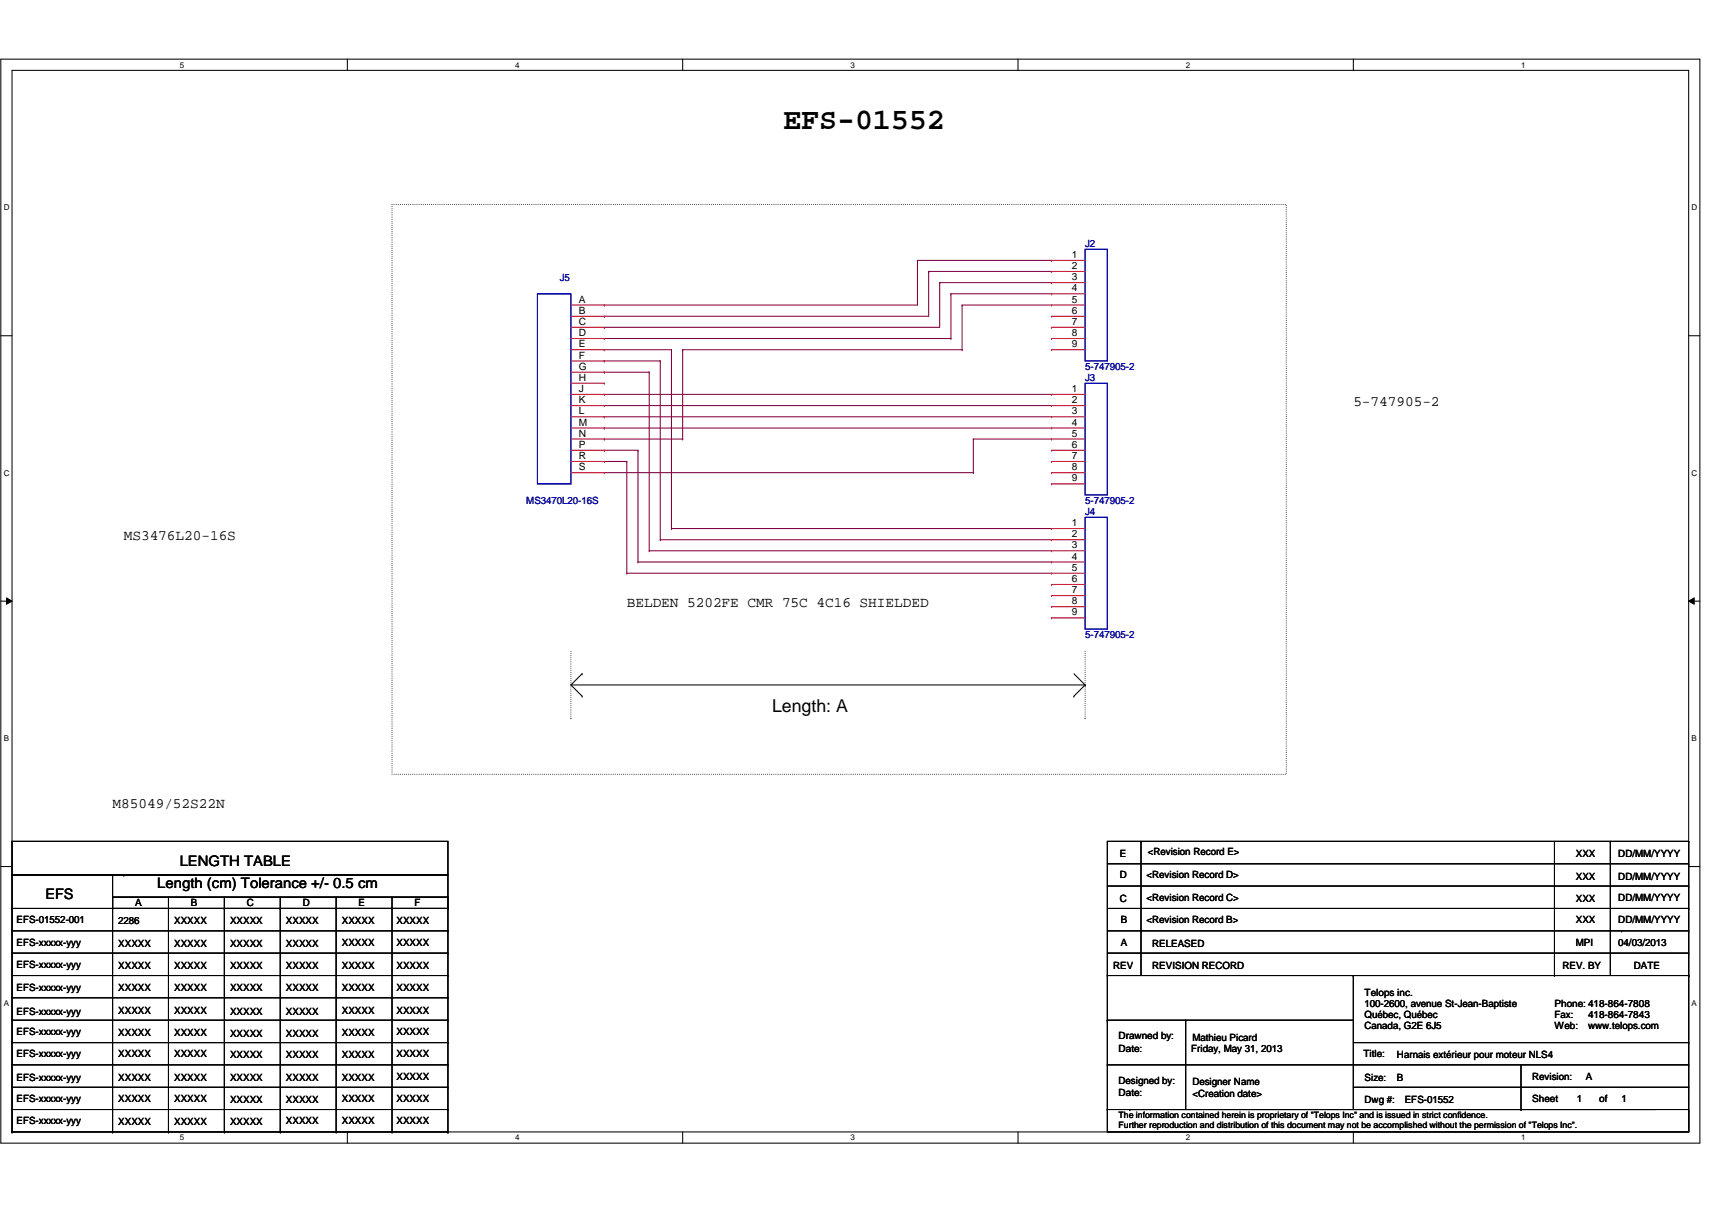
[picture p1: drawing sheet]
<svg xmlns="http://www.w3.org/2000/svg" width="420mm" height="297mm" viewBox="0 0 420 297" stroke-linecap="round" stroke-linejoin="round" font-family="sans-serif">
<path d="M.2 14.5h417v266.1h-417zM3 17.3h411.4v260.6h-411.4z" fill="none" stroke="#000" stroke-width=".25"/>
<g fill="#fff">
<path d="M44.1 14.8h1.1v2.2h-1.1z"/>
<path d="M44.1 278.2h1.1v2.2h-1.1z"/>
</g>
<path d="M85.2 14.5v2.8M85.2 277.9v2.7" fill="none" stroke="#000" stroke-width=".25"/>
<g fill="#fff">
<path d="M126.4 14.8h1.1v2.2h-1.1z"/>
<path d="M126.4 278.2h1.1v2.2h-1.1z"/>
</g>
<path d="M167.5 14.5v2.8M167.5 277.9v2.7" fill="none" stroke="#000" stroke-width=".25"/>
<g fill="#fff">
<path d="M208.7 14.8h1.1v2.2h-1.1z"/>
<path d="M208.7 278.2h1.1v2.2h-1.1z"/>
</g>
<path d="M249.8 14.5v2.8M249.8 277.9v2.7" fill="none" stroke="#000" stroke-width=".25"/>
<g fill="#fff">
<path d="M291 14.8h1.1v2.2h-1.1z"/>
<path d="M291 278.2h1.1v2.2h-1.1z"/>
</g>
<path d="M332.1 14.5v2.8M332.1 277.9v2.7" fill="none" stroke="#000" stroke-width=".25"/>
<g fill="#fff">
<path d="M373.3 14.8h1.1v2.2h-1.1z"/>
<path d="M373.3 278.2h1.1v2.2h-1.1z"/>
<path d="M.9 49.8h1.4v2.2h-1.4z"/>
<path d="M415.2 49.8h1.3v2.2h-1.3z"/>
<path d="M.9 115h1.4v2.2h-1.4z"/>
<path d="M415.2 115h1.3v2.2h-1.3z"/>
</g>
<path d="M.2 82.4h2.8M414.4 82.4h2.8" fill="none" stroke="#000" stroke-width=".25"/>
<g fill="#fff">
<path d="M.9 180.1h1.3v2.2h-1.3z"/>
<path d="M415.2 180.1h1.3v2.2h-1.3z"/>
</g>
<path d="M.2 147.6h2.8M1.6 146.8l1.4 .8-1.4 .7zM414.4 147.6l1.4-.8v1.5zM414.4 147.6h2.8" fill="none" stroke="#000" stroke-width=".25"/>
<path d="M1.6 146.8l1.4 .8-1.4 .7zM414.4 147.6l1.4-.8v1.5z" fill="#000"/>
<g fill="#fff">
<path d="M.9 245.3h1.3v2.2h-1.3z"/>
<path d="M415.2 245.3h1.3v2.2h-1.3z"/>
</g>
<g fill="none" stroke="#000" stroke-width=".25">
<path d="M140.1 168.1h126.2M140.1 168.1l2.8 2.8M142.9 165.4h.1M142.9 170.9h.1M142.9 165.4l-2.8 2.7M263.6 170.9h.1M263.6 165.4l2.7 2.7M266.3 168.1h.1M266.3 168.1l-2.7 2.8M.2 212.7h2.8M3 206.5h106.9v8.3h-106.9zM27.6 214.8h82.3v5.5h-82.3z"/>
<path d="M30.4 214.8h.1M30.4 214.8h-27.4v63.1M271.8 217.5h142.6M271.8 212h142.6M280 206.5h.1M280 206.5v33M381.5 206.5v33M395.2 206.5h.1M395.2 206.5v33M414.4 217.5h.1M414.4 212h.1M414.4 206.5h.1"/>
<path d="M414.4 212.7h2.8M414.4 206.5v71.4M414.4 206.5h-142.6v65.9M3 239.5h106.9M3 234h106.9M3 228.5h106.9M3 223h106.9M27.6 220.3h82.3v2.7h-82.3zM27.6 223h.1M27.6 220.3v57.6M41.3 223h.1M41.3 220.3v57.6"/>
<path d="M55.1 223h.1M55.1 220.3v57.6M68.8 223h.1M68.8 220.3v57.6M82.5 223h.1M82.5 220.3v57.6M96.2 223h.1M96.2 220.3v57.6M109.9 223h.1M109.9 228.5h.1M109.9 234h.1M109.9 239.5h.1"/>
<path d="M109.9 220.3v57.6M271.8 239.5h.1M271.8 239.5h142.6M271.8 234h142.6M271.8 228.5h142.6M271.8 223h142.6M332.1 239.5h.1M332.1 239.5v32.9M381.5 239.5h.1M398 228.5h.1M414.4 239.5h.1M414.4 234h.1"/>
<path d="M414.4 228.5h.1M414.4 223h.1M3 255.9h106.9M3 250.4h106.9M3 244.9h106.9M109.9 244.9h.1M109.9 255.9h.1M109.9 250.4h.1M271.8 250.4h.1M271.8 250.4h60.3M291 250.4h.1M291 250.4v22"/>
<path d="M332.1 255.9h82.3M414.4 255.9h.1M3 277.9h.1M3 261.4h106.9M3 266.9h106.9M3 272.4h106.9M3 277.9h106.9M27.6 277.9h.1M41.3 277.9h.1M55.1 277.9h.1M68.8 277.9h.1M82.5 277.9h.1"/>
<path d="M96.2 277.9h.1M109.9 261.4h.1M109.9 277.9h.1M109.9 266.9h.1M109.9 272.4h.1M271.8 272.4h142.6v5.5h-142.6zM271.8 272.4h.1M271.8 261.4h.1M271.8 261.4h142.6M277.3 272.4h.1M277.3 272.4h128.9M332.1 266.9h82.3"/>
<path d="M373.3 272.4h.1M373.3 261.4v11M414.4 261.4h.1M414.4 266.9h.1"/>
</g>
<path d="M96.2 50.2h219.5v139.9h-219.5zM140.1 159.9v16.5M266.3 159.9v16.5M140.1 176.4h.1M266.3 176.4h.1" fill="none" stroke="#000" stroke-width=".25" stroke-dasharray="0 .5"/>
<g fill="none" stroke="#800040" stroke-width=".25">
<path d="M148.3 74.9h.1M148.3 77.6h.1M225.2 63.9h.1M225.2 63.9v11h-76.9M225.2 63.9h32.9M227.9 66.6h.1M227.9 66.6v11h-79.6M227.9 66.6h30.2M230.6 69.4h.1M230.6 69.4v10.9h-82.3M230.6 69.4h27.5M233.4 72.1h.1"/>
<path d="M233.4 72.1h24.7M233.4 72.1v11M236.1 74.9h.1M236.1 74.9h22M236.1 74.9v11M258.1 63.9h.1M258.1 69.4h.1M148.3 80.3h.1M148.3 96.8h.1M148.3 99.6h.1M148.3 91.4h.1M148.3 88.6h.1"/>
<path d="M148.3 85.9h.1M148.3 83.1h.1M148.3 96.8h109.8M148.3 99.6h109.8M148.3 91.4h11M148.3 88.6h13.7M148.3 85.9h16.5M148.3 83.1h85.1M159.3 91.4h.1M159.3 91.4v43.8M162 88.6h.1M162 88.6v43.9"/>
<path d="M164.8 85.9h.1M164.8 85.9v43.9M167.5 85.9h.1M167.5 85.9h68.6M167.5 85.9v21.9M233.4 83.1h.1M236.1 85.9h.1M148.3 102.3h.1M148.3 105.1h.1M148.3 110.5h.1M148.3 113.3h.1M148.3 107.8h.1"/>
<path d="M148.3 102.3h109.8M148.3 105.1h109.8M148.3 116h90.6M148.3 107.8h19.2M148.3 110.5h8.3M148.3 113.3h5.5M153.8 113.3h.1M153.8 113.3v27.4M156.6 110.5h.1M156.6 110.5v27.5M167.5 107.8h.1M238.9 116h.1"/>
<path d="M238.9 107.8h.1M238.9 107.8v8.2M238.9 107.8h19.2M258.1 107.8h.1M156.6 138h.1M156.6 138h101.5M159.3 135.2h.1M159.3 135.2h98.8M162 132.5h.1M162 132.5h96.1M164.8 129.8h.1M164.8 129.8h93.3"/>
<path d="M153.8 140.7h.1M153.8 140.7h104.3"/>
</g>
<path d="M131.9 72.1h8.2v46.7h-8.2zM266.3 61.2h5.5v27.4h-5.5zM266.3 94.1h5.5v27.4h-5.5zM266.3 127h5.5v27.4h-5.5z" fill="none" stroke="#00f" stroke-width=".25"/>
<g fill="none" stroke="#f00" stroke-width=".25">
<path d="M140.1 74.9h8.2M140.1 77.6h8.2M148.3 74.9h.1M148.3 77.6h.1M258.1 63.9h.1M258.1 66.6h.1M258.1 69.4h.1M258.1 72.1h.1M258.1 74.9h.1M258.1 77.6h.1M258.1 74.9h8.2M258.1 77.6h8.2"/>
<path d="M258.1 63.9h8.2M258.1 66.6h8.2M258.1 69.4h8.2M258.1 72.1h8.2M140.1 96.8h8.2M140.1 99.6h8.2M140.1 80.3h8.2M140.1 83.1h8.2M140.1 85.9h8.2M140.1 88.6h8.2M140.1 91.4h8.2M140.1 94.1h8.2"/>
<path d="M148.3 80.3h.1M148.3 83.1h.1M148.3 85.9h.1M148.3 88.6h.1M148.3 91.4h.1M148.3 94.1h.1M148.3 96.8h.1M148.3 99.6h.1M258.1 96.8h.1M258.1 99.6h.1M258.1 80.3h.1M258.1 83.1h.1"/>
<path d="M258.1 85.9h.1M258.1 96.8h8.2M258.1 99.6h8.2M258.1 80.3h8.2M258.1 83.1h8.2M258.1 85.9h8.2M140.1 102.3h8.2M140.1 105.1h8.2M140.1 107.8h8.2M140.1 110.5h8.2M140.1 113.3h8.2M140.1 116h8.2"/>
<path d="M148.3 102.3h.1M148.3 105.1h.1M148.3 107.8h.1M148.3 110.5h.1M148.3 113.3h.1M148.3 116h.1M258.1 102.3h.1M258.1 105.1h.1M258.1 107.8h.1M258.1 110.5h.1M258.1 113.3h.1M258.1 116h.1"/>
<path d="M258.1 118.8h.1M258.1 102.3h8.2M258.1 105.1h8.2M258.1 107.8h8.2M258.1 110.5h8.2M258.1 113.3h8.2M258.1 116h8.2M258.1 118.8h8.2M258.1 129.8h.1M258.1 132.5h.1M258.1 135.2h.1M258.1 138h.1"/>
<path d="M258.1 129.8h8.2M258.1 132.5h8.2M258.1 135.2h8.2M258.1 138h8.2M258.1 140.7h.1M258.1 143.5h.1M258.1 146.2h.1M258.1 148.9h.1M258.1 151.7h.1M258.1 140.7h8.2M258.1 143.5h8.2M258.1 146.2h8.2"/>
<path d="M258.1 148.9h8.2M258.1 151.7h8.2"/>
</g>
<text font-size="7.4" x="192.2" y="31.6">EFS-01552</text>
<text font-size="4.4" x="189.5" y="174.8">Length: A</text>
<g font-size="3.6">
<text x="332.1" y="99.6">5-747905-2</text>
<text x="30.4" y="132.5">MS3476L20-16S</text>
<text x="153.8" y="149">BELDEN 5202FE CMR 75C 4C16 SHIELDED</text>
<text x="27.6" y="198.4">M85049/52S22N</text>
<text x="44.1" y="212.5">LENGTH TABLE</text>
<text x="11.2" y="220.7">EFS</text>
<text x="38.6" y="218">Length (cm) Tolerance +/- 0.5 cm</text>
</g>
<g font-size="2.5">
<text x="263" y="63.3">1</text>
<text x="263" y="66">2</text>
<text x="263" y="68.8">3</text>
<text x="263" y="71.5">4</text>
<text x="142" y="74.3">A</text>
<text x="142" y="77">B</text>
<text x="263" y="74.3">5</text>
<text x="263" y="77">6</text>
<text x="142" y="79.8">C</text>
<text x="142" y="82.5">D</text>
<text x="263" y="79.8">7</text>
<text x="263" y="82.5">8</text>
<text x="142" y="85.3">E</text>
<text x="142" y="88">F</text>
<text x="263" y="85.3">9</text>
<text x="142" y="90.8">G</text>
<text x="142" y="93.5">H</text>
<text x="142" y="96.2">J</text>
<text x="142" y="99">K</text>
<text x="142" y="101.7">L</text>
<text x="263" y="96.2">1</text>
<text x="263" y="99">2</text>
<text x="263" y="101.7">3</text>
<text x="142" y="104.5">M</text>
<text x="142" y="107.2">N</text>
<text x="263" y="104.5">4</text>
<text x="263" y="107.2">5</text>
<text x="142" y="109.9">P</text>
<text x="142" y="112.7">R</text>
<text x="263" y="109.9">6</text>
<text x="263" y="112.7">7</text>
<text x="142" y="115.4">S</text>
<text x="263" y="115.4">8</text>
<text x="263" y="118.2">9</text>
<text x="263" y="129.2">1</text>
<text x="263" y="131.9">2</text>
<text x="263" y="134.6">3</text>
<text x="263" y="137.4">4</text>
<text x="263" y="140.1">5</text>
<text x="263" y="142.9">6</text>
<text x="263" y="145.6">7</text>
<text x="263" y="148.3">8</text>
<text x="263" y="151.1">9</text>
<text x="281.7" y="209.9">&lt;Revision Record E&gt;</text>
<text x="274.8" y="215.6">D</text>
<text x="274.8" y="210.4">E</text>
<text x="281.4" y="215.6">&lt;Revision Record D&gt;</text>
<text x="386.7" y="215.9">XXX</text>
<text x="386.7" y="210.4">XXX</text>
<text x="397.2" y="215.9">DD/MM/YYYY</text>
<text x="397.2" y="210.4">DD/MM/YYYY</text>
<text x="274.8" y="221.4">C</text>
<text x="281.4" y="221.1">&lt;Revision Record C&gt;</text>
<text x="386.7" y="221.4">XXX</text>
<text x="397.2" y="221.1">DD/MM/YYYY</text>
<text x="4.1" y="226.6">EFS-01552-001</text>
<text x="29" y="226.9">2286</text>
<text x="33.1" y="222.5">A</text>
<text x="42.7" y="226.9">XXXXX</text>
<text x="46.9" y="222.5">B</text>
<text x="56.5" y="226.9">XXXXX</text>
<text x="60.6" y="222.5">C</text>
<text x="70.2" y="226.9">XXXXX</text>
<text x="74.3" y="222.5">D</text>
<text x="83.9" y="226.9">XXXXX</text>
<text x="88" y="222.5">E</text>
<text x="97.3" y="226.9">XXXXX</text>
<text x="101.7" y="222.5">F</text>
<text x="275.1" y="226.6">B</text>
<text x="281.4" y="226.6">&lt;Revision Record B&gt;</text>
<text x="386.7" y="226.6">XXX</text>
<text x="397.2" y="226.6">DD/MM/YYYY</text>
<text x="4.1" y="232.1">EFS-xxxxx-yyy</text>
<text x="29" y="232.4">XXXXX</text>
<text x="42.7" y="232.4">XXXXX</text>
<text x="56.5" y="232.4">XXXXX</text>
<text x="70.2" y="232.4">XXXXX</text>
<text x="83.9" y="232.1">XXXXX</text>
<text x="97.3" y="232.1">XXXXX</text>
<text x="275.1" y="232.1">A</text>
<text x="282.8" y="232.4">RELEASED</text>
<text x="386.7" y="232.1">MPI</text>
<text x="397.2" y="232.1">04/03/2013</text>
<text x="4.1" y="237.6">EFS-xxxxx-yyy</text>
<text x="29" y="237.9">XXXXX</text>
<text x="42.7" y="237.9">XXXXX</text>
<text x="56.5" y="237.9">XXXXX</text>
<text x="70.2" y="237.9">XXXXX</text>
<text x="83.9" y="237.9">XXXXX</text>
<text x="97.3" y="237.9">XXXXX</text>
<text x="273.2" y="237.9">REV</text>
<text x="282.8" y="237.9">REVISION RECORD</text>
<text x="383.4" y="237.9">REV. BY</text>
<text x="401" y="237.9">DATE</text>
<text x="4.1" y="243.4">EFS-xxxxx-yyy</text>
<text x="29" y="243.4">XXXXX</text>
<text x="42.7" y="243.4">XXXXX</text>
<text x="56.5" y="243.4">XXXXX</text>
<text x="70.2" y="243.4">XXXXX</text>
<text x="83.9" y="243.4">XXXXX</text>
<text x="97.3" y="243.4">XXXXX</text>
<text x="334.9" y="244.5">Telops inc.</text>
<text x="4.1" y="249.1">EFS-xxxxx-yyy</text>
<text x="29" y="248.8">XXXXX</text>
<text x="42.7" y="248.8">XXXXX</text>
<text x="56.5" y="249.1">XXXXX</text>
<text x="70.2" y="249.1">XXXXX</text>
<text x="83.9" y="248.8">XXXXX</text>
<text x="97.3" y="248.8">XXXXX</text>
<text x="334.9" y="247.2">100-2600, avenue St-Jean-Baptiste</text>
<text x="334.9" y="249.9">Québec, Québec</text>
<text x="381.5" y="247.2">Phone: 418-864-7808</text>
<text x="381.5" y="249.9">Fax:</text>
<text x="389.8" y="249.9">418-864-7843</text>
<text x="4.1" y="254">EFS-xxxxx-yyy</text>
<text x="29" y="254.3">XXXXX</text>
<text x="42.7" y="254.3">XXXXX</text>
<text x="56.5" y="254.6">XXXXX</text>
<text x="70.2" y="254.6">XXXXX</text>
<text x="83.9" y="254.3">XXXXX</text>
<text x="97.3" y="254">XXXXX</text>
<text x="274.5" y="255.1">Drawned by:</text>
<text x="292.6" y="255.4">Mathieu Picard</text>
<text x="334.9" y="252.7">Canada, G2E 6J5</text>
<text x="381.5" y="252.7">Web:</text>
<text x="389.8" y="252.7">www.telops.com</text>
<text x="4.1" y="259.5">EFS-xxxxx-yyy</text>
<text x="29" y="259.5">XXXXX</text>
<text x="42.7" y="259.5">XXXXX</text>
<text x="56.5" y="259.8">XXXXX</text>
<text x="70.2" y="259.8">XXXXX</text>
<text x="83.9" y="259.8">XXXXX</text>
<text x="97.3" y="259.5">XXXXX</text>
<text x="274.5" y="258.2">Date:</text>
<text x="292.3" y="258.2">Friday, May 31, 2013</text>
<text x="334.6" y="259.5">Title:</text>
<text x="342.8" y="259.8">Harnais extérieur pour moteur NLS4</text>
<text x="4.1" y="265.3">EFS-xxxxx-yyy</text>
<text x="29" y="265.3">XXXXX</text>
<text x="42.7" y="265.3">XXXXX</text>
<text x="56.5" y="265.3">XXXXX</text>
<text x="70.2" y="265.3">XXXXX</text>
<text x="83.9" y="265.3">XXXXX</text>
<text x="97.3" y="265">XXXXX</text>
<text x="274.5" y="266.1">Designed by:</text>
<text x="274.5" y="269.2">Date:</text>
<text x="292.6" y="269.4">&lt;Creation date&gt;</text>
<text x="292.6" y="266.4">Designer Name</text>
<text x="334.9" y="265.3">Size:</text>
<text x="342.8" y="265.3">B</text>
<text x="376" y="265">Revision:</text>
<text x="389.2" y="265">A</text>
<text x="4.1" y="270.5">EFS-xxxxx-yyy</text>
<text x="29" y="270.5">XXXXX</text>
<text x="42.7" y="270.5">XXXXX</text>
<text x="56.5" y="270.8">XXXXX</text>
<text x="70.2" y="270.8">XXXXX</text>
<text x="83.9" y="270.5">XXXXX</text>
<text x="97.3" y="270.5">XXXXX</text>
<text x="334.9" y="270.8">Dwg #:</text>
<text x="344.8" y="270.8">EFS-01552</text>
<text x="376" y="270.5">Sheet</text>
<text x="387" y="270.5">1</text>
<text x="392.5" y="270.5">of</text>
<text x="398" y="270.5">1</text>
<text x="4.1" y="276">EFS-xxxxx-yyy</text>
<text x="29" y="276.3">XXXXX</text>
<text x="42.7" y="276.3">XXXXX</text>
<text x="56.5" y="276.3">XXXXX</text>
<text x="70.2" y="276">XXXXX</text>
<text x="83.9" y="276">XXXXX</text>
<text x="97.3" y="276">XXXXX</text>
</g>
<g font-size="2.5" fill="#000080">
<text x="266.3" y="60.7">J2</text>
<text x="137.4" y="68.9">J5</text>
<text x="266.3" y="93.6">J3</text>
<text x="266.3" y="90.8">5-747905-2</text>
<text x="129.1" y="123.7">MS3470L20-16S</text>
<text x="266.3" y="123.7">5-747905-2</text>
<text x="266.3" y="126.5">J4</text>
<text x="266.3" y="156.7">5-747905-2</text>
</g>
<g font-size="2.2">
<text x="274.5" y="274.4">The information contained herein is proprietary of &quot;Telops Inc&quot; and is issued in strict confidence.</text>
<text x="274.5" y="276.9">Further reproduction and distribution of this document may not be accomplished without the permission of &quot;Telops Inc&quot;.</text>
</g>
<g font-size="2">
<text x="44.1" y="16.6">5</text>
<text x="126.4" y="16.6">4</text>
<text x="208.7" y="16.6">3</text>
<text x="291" y="16.6">2</text>
<text x="373.3" y="16.6">1</text>
<text x=".9" y="51.6">D</text>
<text x="415.2" y="51.6">D</text>
<text x=".9" y="116.8">C</text>
<text x="415.2" y="116.8">C</text>
<text x=".9" y="181.9">B</text>
<text x="415.2" y="181.9">B</text>
<text x=".9" y="247.1">A</text>
<text x="415.2" y="247.1">A</text>
<text x="44.1" y="280">5</text>
<text x="126.4" y="280">4</text>
<text x="208.7" y="280">3</text>
<text x="291" y="280">2</text>
<text x="373.3" y="280">1</text>
</g>
</svg>
